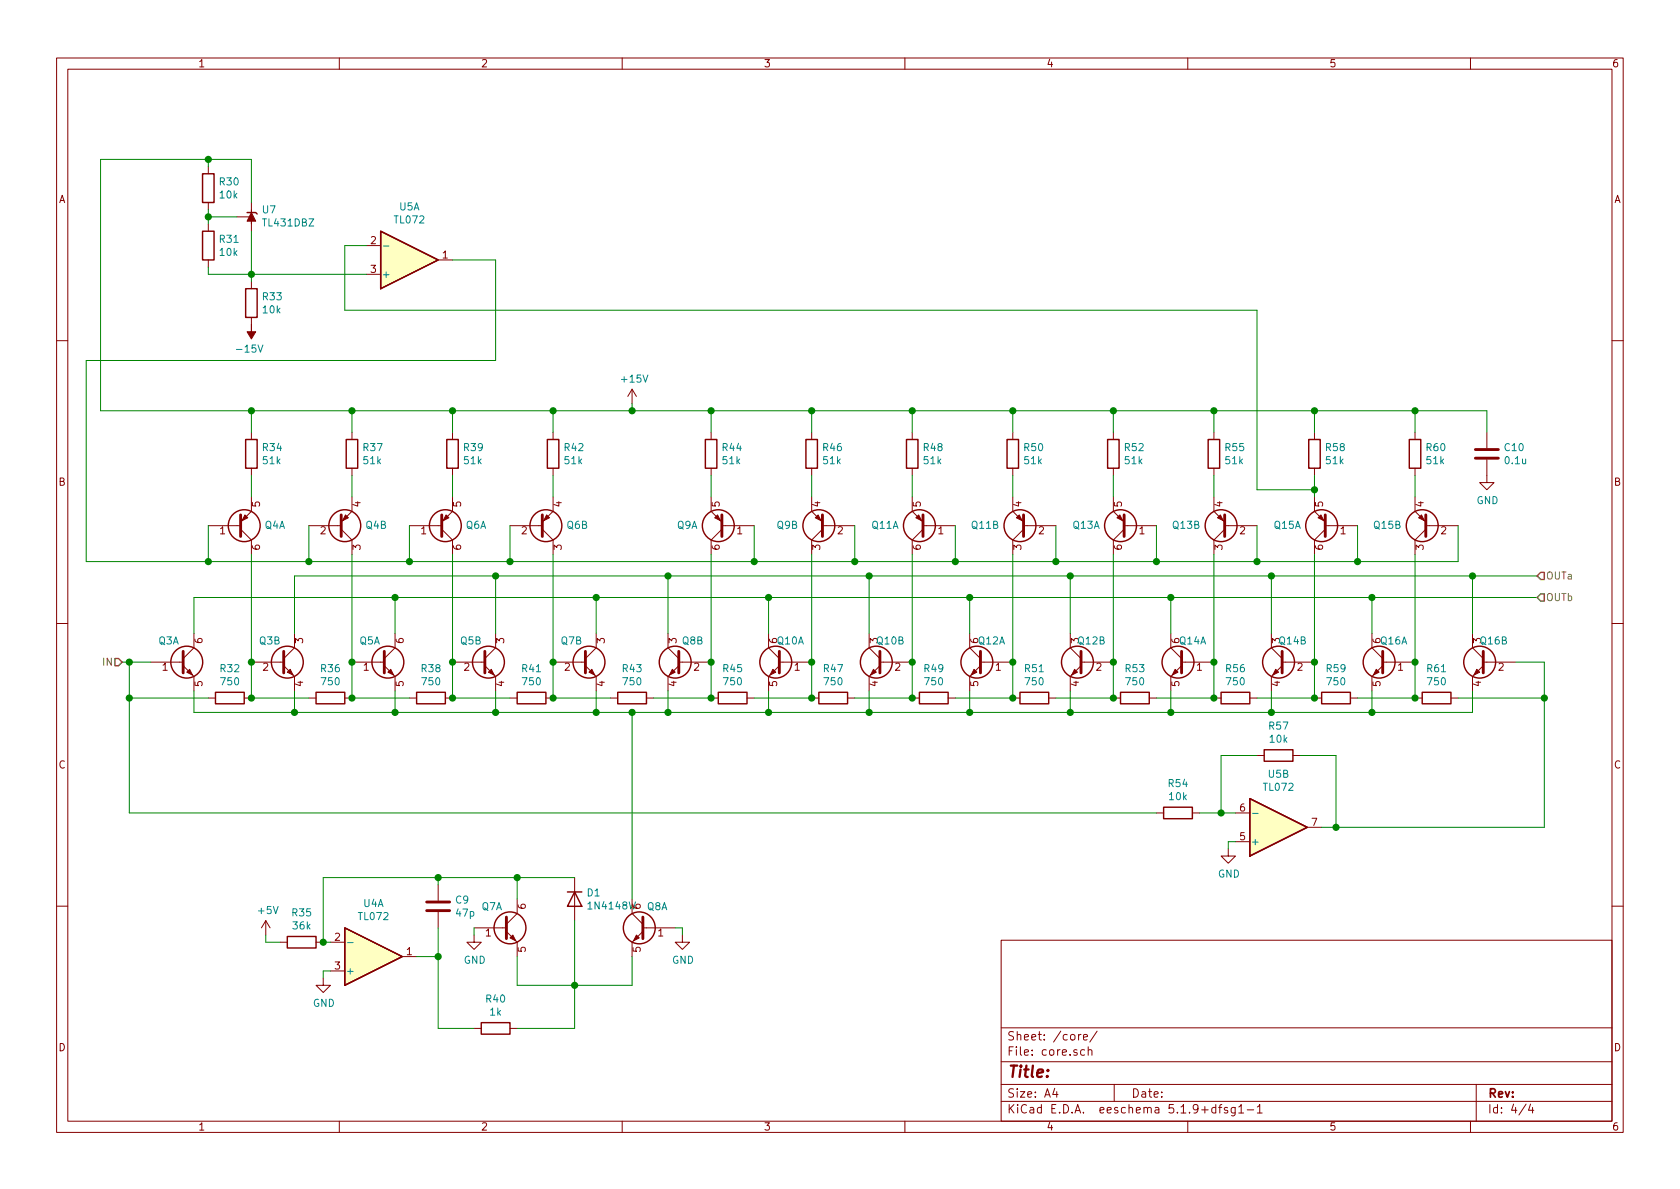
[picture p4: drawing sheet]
<svg xmlns="http://www.w3.org/2000/svg" width="297mm" height="210mm" viewBox="0 0 297 210" stroke-linecap="round" stroke-linejoin="round" font-family="sans-serif">
<g fill="none" stroke="#840000" stroke-width=".18">
<path d="M10 10.3h277v189.9h-277zM12 12.2h273v186.1h-273zM60 10.3v1.9M110 10.3v1.9M160 10.3v1.9M210 10.3v1.9M260 10.3v1.9M36.8 29.5v1.2M36.8 35.8v1.3M36.8 39.6v1.3M41.9 38.3h2.5M44.4 37.1v2.5"/>
<path d="M44.4 35.8v5.1M36.8 46v1.2M44.4 49.8v1.2M44.4 56.1v1.3M64.8 43.4h2.5M64.8 48.5h2.5M77.5 46h2.5M10 60.2h2M44.4 76.4v1.3M62.2 76.4v1.3M80 76.4v1.3M97.8 76.4v1.3"/>
<path d="M111.8 68.8l-.8 1.3M111.8 68.8v2.6M111.8 68.8l.7 1.3M125.7 76.4v1.3M143.5 76.4v1.3M161.3 76.4v1.3M179.1 76.4v1.3M196.8 76.4v1.3M214.6 76.4v1.3M232.4 76.4v1.3M250.2 76.4v1.3M262.9 76.4v2.8"/>
<path d="M285 60.2h2M36.8 93h5.7M42.5 93.6l1.9 1.9v2.5M44.4 87.9v2.5l-1.9 1.9M44.4 82.8v1.3M54.6 93h5.7M60.3 93.6l1.9 1.9v2.5M62.2 87.9v2.5l-1.9 1.9M62.2 82.8v1.3M72.4 93h5.7M78.1 93.6l1.9 1.9v2.5M80 87.9v2.5l-1.9 1.9"/>
<path d="M80 82.8v1.3M90.2 93h5.7M95.9 93.6l1.9 1.9v2.5M97.8 87.9v2.5l-1.9 1.9M97.8 82.8v1.3M125.7 87.9v2.5l1.9 1.9M125.7 82.8v1.3M127.6 93h5.7M127.6 93.6l-1.9 1.9v2.5M143.5 87.9v2.5l1.9 1.9M143.5 82.8v1.3M145.4 93h5.7"/>
<path d="M145.4 93.6l-1.9 1.9v2.5M161.3 87.9v2.5l1.9 1.9M161.3 82.8v1.3M163.2 93h5.7M163.2 93.6l-1.9 1.9v2.5M179.1 87.9v2.5l1.9 1.9M179.1 82.8v1.3M181 93h5.7M181 93.6l-1.9 1.9v2.5M196.8 87.9v2.5l2 1.9M196.8 82.8v1.3M198.8 93h5.7"/>
<path d="M198.8 93.6l-2 1.9v2.5M214.6 87.9v2.5l1.9 1.9M214.6 82.8v1.3M216.5 93h5.7M216.5 93.6l-1.9 1.9v2.5M232.4 87.9v2.5l1.9 1.9M232.4 82.8v1.3M234.3 93h5.7M234.3 93.6l-1.9 1.9v2.5M250.2 87.9v2.5l1.9 1.9M250.2 82.8v1.3M252.1 93h5.7"/>
<path d="M252.1 93.6l-1.9 1.9v2.5M262.9 81.3v4h1.3l-1.3 1.3-1.3-1.3h1.3M10 110.3h2M26.7 117.1h5.7M32.4 117.7l1.9 1.9v2.6M34.3 112v2.5l-1.9 2M44.4 117.1h5.8M50.2 117.7l1.9 1.9v2.6M52.1 112v2.5l-1.9 2M62.2 117.1h5.7M67.9 117.7l1.9 1.9v2.6M69.8 112v2.5l-1.9 2"/>
<path d="M80 117.1h5.7M85.7 117.7l1.9 1.9v2.6M87.6 112v2.5l-1.9 2M97.8 117.1h5.7M103.5 117.7l1.9 1.9v2.6M105.4 112v2.5l-1.9 2M118.1 112v2.5l1.9 2M120 117.7l-1.9 1.9v2.6M120 117.1h5.7M135.9 112v2.5l1.9 2M137.8 117.7l-1.9 1.9v2.6M137.8 117.1h5.7"/>
<path d="M153.7 112v2.5l1.9 2M155.6 117.7l-1.9 1.9v2.6M155.6 117.1h5.7M171.4 112v2.5l2 2M173.4 117.7l-2 1.9v2.6M173.4 117.1h5.7M189.2 112v2.5l1.9 2M191.1 117.7l-1.9 1.9v2.6M191.1 117.1h5.7M207 112v2.5l1.9 2M208.9 117.7l-1.9 1.9v2.6M208.9 117.1h5.7"/>
<path d="M224.8 112v2.5l1.9 2M226.7 117.7l-1.9 1.9v2.6M226.7 117.1h5.7M242.6 112v2.5l1.9 2M244.5 117.7l-1.9 1.9v2.6M244.5 117.1h5.7M260.3 112v2.5l2 2M262.3 117.7l-2 1.9v2.6M262.3 117.1h5.7M285 110.3h2M36.8 123.4h1.3M43.2 123.4h1.2"/>
<path d="M54.6 123.4h1.3M61 123.4h1.2M72.4 123.4h1.3M78.7 123.4h1.3M90.2 123.4h1.2M96.5 123.4h1.3M107.9 123.4h1.3M114.3 123.4h1.3M125.7 123.4h1.3M132.1 123.4h1.2M143.5 123.4h1.3M149.9 123.4h1.2"/>
<path d="M161.3 123.4h1.3M167.6 123.4h1.3M179.1 123.4h1.2M185.4 123.4h1.3M196.8 123.4h1.3M203.2 123.4h1.3M214.6 123.4h1.3M221 123.4h1.2M222.2 133.6h1.3M228.6 133.6h1.3M232.4 123.4h1.3M238.8 123.4h1.2"/>
<path d="M250.2 123.4h1.3M256.5 123.4h1.3M77.5 156.5v2.8M91.4 159v2.5l-1.9 1.9M101.6 155.2v7.6M111.8 159v2.5l1.9 1.9M204.5 143.8h1.2M210.8 143.8h1.3M217.2 150.1v1.3h1.2l-1.2 1.2-1.3-1.2h1.3M218.4 148.8h2.6M218.4 143.8h2.6M231.1 146.3h2.6"/>
<path d="M10 160.2h2M47 162.8l-.8 1.3M47 162.8v2.5M47 162.8l.8 1.3M49.5 166.6h1.3M55.9 166.6h1.2M57.1 173v1.2h1.3l-1.3 1.3-1.2-1.3h1.2M58.4 166.6h2.6M58.4 171.7h2.6M71.1 169.2h2.6M77.5 161.3v2.8M83.8 165.3v1.3h1.3l-1.3 1.3-1.3-1.3h1.3"/>
<path d="M83.8 164.1h5.7M89.5 164.7l1.9 1.9v2.6M113.7 164.7l-1.9 1.9v2.6M113.7 164.1h5.7M120.6 165.3v1.3h1.3l-1.3 1.3-1.2-1.3h1.2M177 166.3h108v32h-108zM285 160.2h2M60 198.3v1.9M83.8 181.9h1.3M90.2 181.9h1.2M110 198.3v1.9M160 198.3v1.9"/>
<path d="M177 194.8h108M177 191.8h108M177 187.8h108M177 181.8h108M186.5 192.5l-.4 1h1M186.8 193v1M190.7 182.9v1M191.1 182.9l-.3 .1-.1 .2M191.6 183.4l.7-.1-.1-.3-.4-.1-.2 .2v.7h.6M191.8 185.7l-.5-.1-.2 .3 .1 .6h.6M192.4 185.7h.1a.37 .37 0 0 1 .6 .1v.8M192.4 185.1v1.5"/>
<path d="M194 182.3l-1.3 2M197 191.8v3M210 198.3v1.9M215 195.9l-.5-.1-.3 .3 .1 .6 .2 .1 .5-.1M215 195.3v1.5M215.5 195.8h.5M216 195.3l-.3 .2v1.3M217 195.9l-.3-.1-.2 .2v.3l.5 .1v.3h-.5M218.4 195.8v1.2l-.3 .3h-.3M218.4 195.9l-.4-.1-.3 .3 .1 .6h.6M219 195.8l.5-.5v1.5M219 196.8h.9"/>
<path d="M220.5 196.3h1.2M222.3 195.8l.4-.5v1.5M222.3 196.8h.9M260 198.3v1.9M261 191.8v6.5M269.8 195.2l-1.2 2M270.6 195.2l-.3 1.1h.9M271 195.8v1"/>
</g>
<g fill="none" stroke="#840000" stroke-width=".25">
<path d="M35.8 30.7h2v5.1h-2zM43.7 37.6h1.5l.3 .2M35.8 40.9h2v5.1h-2zM43.4 51h2.1v5.1h-2.1zM67.3 40.9l10.2 5.1-10.2 5zM43.4 77.7h2.1v5.1h-2.1zM61.2 77.7h2v5.1h-2zM79 77.7h2v5.1h-2zM96.8 77.7h2v5.1h-2zM124.7 77.7h2v5.1h-2zM142.5 77.7h2v5.1h-2zM160.3 77.7h2v5.1h-2z"/>
<path d="M178.1 77.7h2v5.1h-2zM195.8 77.7h2.1v5.1h-2.1zM213.6 77.7h2v5.1h-2zM231.4 77.7h2v5.1h-2zM249.2 77.7h2v5.1h-2zM38.1 122.4h5.1v2.1h-5.1zM55.9 122.4h5.1v2.1h-5.1zM73.7 122.4h5v2.1h-5zM91.4 122.4h5.1v2.1h-5.1zM109.2 122.4h5.1v2.1h-5.1zM127 122.4h5.1v2.1h-5.1zM144.8 122.4h5.1v2.1h-5.1z"/>
<path d="M162.6 122.4h5v2.1h-5zM180.3 122.4h5.1v2.1h-5.1zM198.1 122.4h5.1v2.1h-5.1zM215.9 122.4h5.1v2.1h-5.1zM223.5 132.6h5.1v2h-5.1zM233.7 122.4h5.1v2.1h-5.1zM251.5 122.4h5v2.1h-5zM100.3 157.7h2.6M101.6 157.7l1.3 2.6h-2.6zM205.7 142.7h5.1v2.1h-5.1zM221 141.2l10.1 5.1-10.1 5.1zM50.8 165.6h5.1v2h-5.1z"/>
<path d="M61 164.1l10.1 5.1-10.1 5zM85.1 180.8h5.1v2.1h-5.1z"/>
<circle cx="43.2" cy="93" r="2.82"/>
<circle cx="61" cy="93" r="2.82"/>
<circle cx="78.7" cy="93" r="2.82"/>
<circle cx="96.5" cy="93" r="2.82"/>
<circle cx="127" cy="93" r="2.82"/>
<circle cx="144.8" cy="93" r="2.82"/>
<circle cx="162.6" cy="93" r="2.82"/>
<circle cx="180.3" cy="93" r="2.82"/>
<circle cx="198.1" cy="93" r="2.82"/>
<circle cx="215.9" cy="93" r="2.82"/>
<circle cx="233.7" cy="93" r="2.82"/>
<circle cx="251.5" cy="93" r="2.82"/>
<circle cx="33" cy="117.1" r="2.82"/>
<circle cx="50.8" cy="117.1" r="2.82"/>
<circle cx="68.6" cy="117.1" r="2.82"/>
<circle cx="86.4" cy="117.1" r="2.82"/>
<circle cx="104.1" cy="117.1" r="2.82"/>
<circle cx="119.4" cy="117.1" r="2.82"/>
<circle cx="137.2" cy="117.1" r="2.82"/>
<circle cx="154.9" cy="117.1" r="2.82"/>
<circle cx="172.7" cy="117.1" r="2.82"/>
<circle cx="190.5" cy="117.1" r="2.82"/>
<circle cx="208.3" cy="117.1" r="2.82"/>
<circle cx="226.1" cy="117.1" r="2.82"/>
<circle cx="243.8" cy="117.1" r="2.82"/>
<circle cx="261.6" cy="117.1" r="2.82"/>
<circle cx="90.2" cy="164.1" r="2.82"/>
<circle cx="113" cy="164.1" r="2.82"/>
</g>
<g fill="#840000" stroke="#840000" stroke-width=".51">
<path d="M127.6 91.1v3.8z"/>
<path d="M42.5 91.1v3.8z"/>
<path d="M78.1 91.1v3.8z"/>
<path d="M60.3 91.1v3.8z"/>
<path d="M95.9 91.1v3.8z"/>
<path d="M163.2 91.1v3.8z"/>
<path d="M198.8 91.1v3.8z"/>
<path d="M234.3 91.1v3.8z"/>
<path d="M145.4 91.1v3.8z"/>
<path d="M181 91.1v3.8z"/>
<path d="M216.5 91.1v3.8z"/>
<path d="M252.1 91.1v3.8z"/>
</g>
<g fill="#840000" stroke="#840000" stroke-width=".18">
<path d="M126.4 91.6l.5-.5 .5 1z"/>
<path d="M136.7 118.4l.5 .5-1.1 .5z"/>
<path d="M172.2 118.4l.5 .5-1 .5z"/>
<path d="M207.8 118.4l.5 .5-1 .5z"/>
<path d="M243.3 118.4l.5 .5-1 .5z"/>
<path d="M43.3 91.1l.5 .5-1 .5z"/>
<path d="M44.4 57.4v1.3h.8l-.8 1.2-.7-1.2h.7z"/>
<path d="M78.9 91.1l.5 .5-1 .5z"/>
<path d="M61.1 91.1l.5 .5-1 .5z"/>
<path d="M96.6 91.1l.6 .5-1.1 .5z"/>
<path d="M261.1 118.4l.5 .5-1 .5z"/>
<path d="M161.9 91.6l.5-.5 .5 1z"/>
<path d="M197.5 91.6l.5-.5 .5 1z"/>
<path d="M233 91.6l.6-.5 .5 1z"/>
<path d="M144.1 91.6l.6-.5 .5 1z"/>
<path d="M179.7 91.6l.5-.5 .5 1z"/>
<path d="M215.3 91.6l.5-.5 .5 1z"/>
<path d="M251.3 91.1l.5 1-1-.5z"/>
<path d="M44.4 37.6l.8 1.5h-1.5z"/>
<path d="M68.6 118.9l.5-.5 .5 1z"/>
<path d="M90.2 165.9l.5-.6 .5 1.1z"/>
<path d="M33 118.9l.5-.5 .5 1z"/>
<path d="M50.8 118.9l.5-.5 .5 1z"/>
<path d="M86.4 118.9l.5-.5 .5 1z"/>
<path d="M104.1 118.9l.5-.5 .6 1z"/>
<path d="M112.5 165.3l.5 .6-1 .5z"/>
<path d="M118.9 118.4l.5 .5-1 .5z"/>
<path d="M154.4 118.4l.5 .5-1 .5z"/>
<path d="M190 118.4l.5 .5-1 .5z"/>
<path d="M225.6 118.4l.5 .5-1.1 .5z"/>
</g>
<g fill="none" stroke="#840000" stroke-width=".51">
<path d="M260.9 79.5h4M260.9 81h4M32.4 115.2v3.8M50.2 115.2v3.8M67.9 115.2v3.8M85.7 115.2v3.8M103.5 115.2v3.8M120 115.2v3.8M137.8 115.2v3.8M155.6 115.2v3.8M173.4 115.2v3.8M191.1 115.2v3.8"/>
<path d="M208.9 115.2v3.8M226.7 115.2v3.8M244.5 115.2v3.8M262.3 115.2v3.8M75.4 159.5h4.1M75.4 161h4.1M89.5 162.2v3.8M113.7 162.2v3.8"/>
</g>
<g fill="#ffffc2" stroke="#ffffc2" stroke-width=".18">
<path d="M67.3 40.9l10.2 5.1-10.2 5z"/>
<path d="M221 141.2l10.1 5.1-10.1 5.1z"/>
<path d="M61 164.1l10.1 5.1-10.1 5z"/>
</g>
<path d="M67.8 43.5h1M221.5 143.8h1M61.4 166.7h1" fill="none" stroke="#008484" stroke-width=".18"/>
<g fill="none" stroke="#008400" stroke-width=".18">
<path d="M36.8 28.2v1.3M36.8 37.1v2.5M36.8 38.3h5.1M44.4 35.8v-7.6h-26.6v44.4h245.1v3.8M36.8 47.2v1.3h28M44.4 40.9v8.9M64.8 43.4h-3.8v11.5h161.2v31.7h10.2M80 46h7.6v17.7h-72.4v35.6h242.6v-6.3M44.4 72.6v3.8M62.2 72.6v3.8M80 72.6v3.8M97.8 72.6v3.8"/>
<path d="M111.8 71.4v1.2M125.7 72.6v3.8M143.5 72.6v3.8M161.3 72.6v3.8M179.1 72.6v3.8M196.8 72.6v3.8M214.6 72.6v3.8M232.4 72.6v3.8M250.2 72.6v3.8M36.8 93v6.3M44.4 98v25.4h10.2M44.4 84.1v3.8"/>
<path d="M54.6 93v6.3M62.2 98v25.4h10.2M62.2 84.1v3.8M72.4 93v6.3M80 98v25.4h10.2M80 84.1v3.8M90.2 93v6.3M97.8 98v25.4h10.1M97.8 84.1v3.8M125.7 98v25.4h-10.1M125.7 84.1v3.8M133.3 93v6.3"/>
<path d="M143.5 98v25.4h-10.2M143.5 84.1v3.8M151.1 93v6.3M161.3 98v25.4h-10.2M161.3 84.1v3.8M168.9 93v6.3M179.1 98v25.4h-10.2M179.1 84.1v3.8M186.7 93v6.3M196.8 98v25.4h-10.1M196.8 84.1v3.8M204.5 93v6.3"/>
<path d="M214.6 98v25.4h-10.1M214.6 84.1v3.8M222.2 93v6.3M232.4 98v25.4h-10.2M232.4 84.1v3.8M240 93v6.3M250.2 98v25.4h-10.2M250.2 84.1v3.8M21.6 117.1h5.1M22.9 117.1v26.7h181.6M69.8 105.7v6.3M87.6 101.8v10.2"/>
<path d="M105.4 105.7v6.3M118.1 101.8v10.2M135.9 105.7v6.3M153.7 101.8v10.2M171.4 105.7v6.3M189.2 101.8v10.2M207 105.7v6.3M224.8 101.8v10.2M242.6 105.7v6.3M260.3 101.8v10.2M268 117.1h5v29.2h-39.3M271.8 105.7h-237.5v6.3"/>
<path d="M271.8 101.8h-219.7v10.2M22.9 123.4h13.9M34.3 122.2v3.8h226v-3.8M52.1 122.2v3.8M69.8 122.2v3.8M87.6 122.2v3.8M105.4 122.2v3.8M111.8 126v33M118.1 122.2v3.8M135.9 122.2v3.8M153.7 122.2v3.8M171.4 122.2v3.8"/>
<path d="M189.2 122.2v3.8M207 122.2v3.8M222.2 133.6h-6.3v10.2M224.8 122.2v3.8M229.9 133.6h6.3v12.7M242.6 122.2v3.8M257.8 123.4h15.2M77.5 155.2v1.3M91.4 155.2v3.8M101.6 155.2h-44.5v11.4h1.3M212.1 143.8h6.3M218.4 148.8h-1.2v1.3"/>
<path d="M47 165.3v1.3h2.5M58.4 171.7h-1.3v1.3M73.7 169.2h3.8M77.5 164.1v17.8h6.3M83.8 164.1v1.2M91.4 169.2v5h20.4v-5M101.6 162.8v19.1h-10.2M119.4 164.1h1.2v1.2"/>
</g>
<path d="M20.3 116.5h.7l.6 .6-.6 .6h-.7zM272.4 101.2h.6v1.3h-.6l-.6-.7zM272.4 105h.6v1.3h-.6l-.6-.6z" fill="none" stroke="#848400" stroke-width=".25"/>
<g fill="#008400" stroke="#008400" stroke-width=".25">
<circle cx="250.2" cy="117.1" r=".51"/>
<circle cx="36.8" cy="38.3" r=".51"/>
<circle cx="62.2" cy="123.4" r=".51"/>
<circle cx="57.2" cy="166.6" r=".51"/>
<circle cx="44.5" cy="123.4" r=".51"/>
<circle cx="179.1" cy="123.4" r=".51"/>
<circle cx="111.8" cy="72.6" r=".51"/>
<circle cx="161.3" cy="123.4" r=".51"/>
<circle cx="80" cy="123.4" r=".51"/>
<circle cx="232.4" cy="123.4" r=".51"/>
<circle cx="236.2" cy="146.3" r=".51"/>
<circle cx="44.5" cy="48.5" r=".51"/>
<circle cx="196.9" cy="123.4" r=".51"/>
<circle cx="215.9" cy="143.8" r=".51"/>
<circle cx="97.8" cy="123.4" r=".51"/>
<circle cx="214.6" cy="123.4" r=".51"/>
<circle cx="143.5" cy="123.4" r=".51"/>
<circle cx="250.2" cy="123.4" r=".51"/>
<circle cx="125.7" cy="123.4" r=".51"/>
<circle cx="69.9" cy="126" r=".51"/>
<circle cx="118.1" cy="101.8" r=".51"/>
<circle cx="222.3" cy="99.3" r=".51"/>
<circle cx="240" cy="99.3" r=".51"/>
<circle cx="242.6" cy="105.7" r=".51"/>
<circle cx="22.9" cy="123.4" r=".51"/>
<circle cx="207" cy="105.7" r=".51"/>
<circle cx="52.1" cy="126" r=".51"/>
<circle cx="171.5" cy="105.7" r=".51"/>
<circle cx="204.5" cy="99.3" r=".51"/>
<circle cx="135.9" cy="105.7" r=".51"/>
<circle cx="87.6" cy="126" r=".51"/>
<circle cx="105.4" cy="105.7" r=".51"/>
<circle cx="111.8" cy="126" r=".51"/>
<circle cx="69.9" cy="105.7" r=".51"/>
<circle cx="105.4" cy="126" r=".51"/>
<circle cx="118.1" cy="126" r=".51"/>
<circle cx="260.3" cy="101.8" r=".51"/>
<circle cx="232.4" cy="86.6" r=".51"/>
<circle cx="22.9" cy="117.1" r=".51"/>
<circle cx="77.5" cy="155.2" r=".51"/>
<circle cx="36.8" cy="99.3" r=".51"/>
<circle cx="54.6" cy="99.3" r=".51"/>
<circle cx="87.6" cy="101.8" r=".51"/>
<circle cx="72.4" cy="99.3" r=".51"/>
<circle cx="90.2" cy="99.3" r=".51"/>
<circle cx="135.9" cy="126" r=".51"/>
<circle cx="133.4" cy="99.3" r=".51"/>
<circle cx="224.8" cy="101.8" r=".51"/>
<circle cx="151.1" cy="99.3" r=".51"/>
<circle cx="168.9" cy="99.3" r=".51"/>
<circle cx="189.2" cy="101.8" r=".51"/>
<circle cx="186.7" cy="99.3" r=".51"/>
<circle cx="153.7" cy="101.8" r=".51"/>
<circle cx="196.9" cy="117.1" r=".51"/>
<circle cx="196.9" cy="72.6" r=".51"/>
<circle cx="179.1" cy="72.6" r=".51"/>
<circle cx="161.3" cy="72.6" r=".51"/>
<circle cx="143.5" cy="72.6" r=".51"/>
<circle cx="125.7" cy="117.1" r=".51"/>
<circle cx="125.7" cy="72.6" r=".51"/>
<circle cx="161.3" cy="117.1" r=".51"/>
<circle cx="97.8" cy="72.6" r=".51"/>
<circle cx="214.6" cy="72.6" r=".51"/>
<circle cx="80" cy="72.6" r=".51"/>
<circle cx="232.4" cy="117.1" r=".51"/>
<circle cx="62.2" cy="72.6" r=".51"/>
<circle cx="143.5" cy="117.1" r=".51"/>
<circle cx="44.5" cy="72.6" r=".51"/>
<circle cx="36.8" cy="28.2" r=".51"/>
<circle cx="179.1" cy="117.1" r=".51"/>
<circle cx="101.6" cy="174.2" r=".51"/>
<circle cx="153.7" cy="126" r=".51"/>
<circle cx="171.5" cy="126" r=".51"/>
<circle cx="77.5" cy="169.2" r=".51"/>
<circle cx="189.2" cy="126" r=".51"/>
<circle cx="91.4" cy="155.2" r=".51"/>
<circle cx="207" cy="126" r=".51"/>
<circle cx="224.8" cy="126" r=".51"/>
<circle cx="242.6" cy="126" r=".51"/>
<circle cx="214.6" cy="117.1" r=".51"/>
<circle cx="273" cy="123.4" r=".51"/>
<circle cx="44.5" cy="117.1" r=".51"/>
<circle cx="62.2" cy="117.1" r=".51"/>
<circle cx="232.4" cy="72.6" r=".51"/>
<circle cx="80" cy="117.1" r=".51"/>
<circle cx="250.2" cy="72.6" r=".51"/>
<circle cx="97.8" cy="117.1" r=".51"/>
</g>
<text font-size="2.8" fill="#840000" x="178" y="190.5">Title:</text>
<g font-size="2.1" fill="#840000">
<text x="178" y="184">Sheet: /core/</text>
<text x="178" y="186.7">File: core.sch</text>
<text x="178" y="196.9">KiCad E.D.A. eeschema 5.1.9+dfsg1-1</text>
<text x="178" y="194.1">Size: A4</text>
<text x="200" y="194.1">Date:</text>
<text x="263" y="194.1">Rev:</text>
<text x="263" y="196.9">Id: 4/4</text>
</g>
<g font-size="1.8" fill="#840000">
<text x="35" y="11.9">1</text>
<text x="85" y="11.9">2</text>
<text x="135" y="11.9">3</text>
<text x="185" y="11.9">4</text>
<text x="235" y="11.9">5</text>
<text x="285" y="11.9">6</text>
<text x="10.4" y="35.9">A</text>
<text x="285.4" y="35.9">A</text>
<text x="65.6" y="43.2">2</text>
<text x="78.3" y="45.7">1</text>
<text x="65.6" y="48.3">3</text>
<text x="10.4" y="85.9">B</text>
<text x="46" y="89.6" transform="rotate(-90 46 89.6)">5</text>
<text x="63.8" y="89.6" transform="rotate(-90 63.8 89.6)">4</text>
<text x="81.5" y="89.6" transform="rotate(-90 81.5 89.6)">5</text>
<text x="99.3" y="89.6" transform="rotate(-90 99.3 89.6)">4</text>
<text x="127.3" y="89.6" transform="rotate(-90 127.3 89.6)">5</text>
<text x="145" y="89.6" transform="rotate(-90 145 89.6)">4</text>
<text x="162.8" y="89.6" transform="rotate(-90 162.8 89.6)">5</text>
<text x="180.6" y="89.6" transform="rotate(-90 180.6 89.6)">4</text>
<text x="198.4" y="89.6" transform="rotate(-90 198.4 89.6)">5</text>
<text x="216.2" y="89.6" transform="rotate(-90 216.2 89.6)">4</text>
<text x="233.9" y="89.6" transform="rotate(-90 233.9 89.6)">5</text>
<text x="251.7" y="89.6" transform="rotate(-90 251.7 89.6)">4</text>
<text x="285.4" y="85.9">B</text>
<text x="38.9" y="94.5">1</text>
<text x="56.7" y="94.5">2</text>
<text x="74.4" y="94.5">1</text>
<text x="92.2" y="94.5">2</text>
<text x="130.3" y="94.5">1</text>
<text x="148.1" y="94.5">2</text>
<text x="165.9" y="94.5">1</text>
<text x="183.7" y="94.5">2</text>
<text x="201.4" y="94.5">1</text>
<text x="219.2" y="94.5">2</text>
<text x="237" y="94.5">1</text>
<text x="254.8" y="94.5">2</text>
<text x="46" y="97.3" transform="rotate(-90 46 97.3)">6</text>
<text x="63.8" y="97.3" transform="rotate(-90 63.8 97.3)">3</text>
<text x="81.5" y="97.3" transform="rotate(-90 81.5 97.3)">6</text>
<text x="99.3" y="97.3" transform="rotate(-90 99.3 97.3)">3</text>
<text x="127.3" y="97.3" transform="rotate(-90 127.3 97.3)">6</text>
<text x="145" y="97.3" transform="rotate(-90 145 97.3)">3</text>
<text x="162.8" y="97.3" transform="rotate(-90 162.8 97.3)">6</text>
<text x="180.6" y="97.3" transform="rotate(-90 180.6 97.3)">3</text>
<text x="198.4" y="97.3" transform="rotate(-90 198.4 97.3)">6</text>
<text x="216.2" y="97.3" transform="rotate(-90 216.2 97.3)">3</text>
<text x="233.9" y="97.3" transform="rotate(-90 233.9 97.3)">6</text>
<text x="251.7" y="97.3" transform="rotate(-90 251.7 97.3)">3</text>
<text x="35.8" y="113.8" transform="rotate(-90 35.8 113.8)">6</text>
<text x="53.6" y="113.8" transform="rotate(-90 53.6 113.8)">3</text>
<text x="71.4" y="113.8" transform="rotate(-90 71.4 113.8)">6</text>
<text x="89.2" y="113.8" transform="rotate(-90 89.2 113.8)">3</text>
<text x="106.9" y="113.8" transform="rotate(-90 106.9 113.8)">3</text>
<text x="119.6" y="113.8" transform="rotate(-90 119.6 113.8)">3</text>
<text x="137.4" y="113.8" transform="rotate(-90 137.4 113.8)">6</text>
<text x="155.2" y="113.8" transform="rotate(-90 155.2 113.8)">3</text>
<text x="173" y="113.8" transform="rotate(-90 173 113.8)">6</text>
<text x="190.8" y="113.8" transform="rotate(-90 190.8 113.8)">3</text>
<text x="208.5" y="113.8" transform="rotate(-90 208.5 113.8)">6</text>
<text x="226.3" y="113.8" transform="rotate(-90 226.3 113.8)">3</text>
<text x="244.1" y="113.8" transform="rotate(-90 244.1 113.8)">6</text>
<text x="261.9" y="113.8" transform="rotate(-90 261.9 113.8)">3</text>
<text x="28.7" y="118.6">1</text>
<text x="46.5" y="118.6">2</text>
<text x="64.3" y="118.6">1</text>
<text x="82.1" y="118.6">2</text>
<text x="99.8" y="118.6">2</text>
<text x="122.7" y="118.6">2</text>
<text x="140.5" y="118.6">1</text>
<text x="158.3" y="118.6">2</text>
<text x="176" y="118.6">1</text>
<text x="193.8" y="118.6">2</text>
<text x="211.6" y="118.6">1</text>
<text x="229.4" y="118.6">2</text>
<text x="247.2" y="118.6">1</text>
<text x="264.9" y="118.6">2</text>
<text x="35.8" y="121.4" transform="rotate(-90 35.8 121.4)">5</text>
<text x="53.6" y="121.4" transform="rotate(-90 53.6 121.4)">4</text>
<text x="71.4" y="121.4" transform="rotate(-90 71.4 121.4)">5</text>
<text x="89.2" y="121.4" transform="rotate(-90 89.2 121.4)">4</text>
<text x="106.9" y="121.4" transform="rotate(-90 106.9 121.4)">4</text>
<text x="119.6" y="121.4" transform="rotate(-90 119.6 121.4)">4</text>
<text x="137.4" y="121.4" transform="rotate(-90 137.4 121.4)">5</text>
<text x="155.2" y="121.4" transform="rotate(-90 155.2 121.4)">4</text>
<text x="173" y="121.4" transform="rotate(-90 173 121.4)">5</text>
<text x="190.8" y="121.4" transform="rotate(-90 190.8 121.4)">4</text>
<text x="208.5" y="121.4" transform="rotate(-90 208.5 121.4)">5</text>
<text x="226.3" y="121.4" transform="rotate(-90 226.3 121.4)">4</text>
<text x="244.1" y="121.4" transform="rotate(-90 244.1 121.4)">5</text>
<text x="261.9" y="121.4" transform="rotate(-90 261.9 121.4)">4</text>
<text x="10.4" y="135.9">C</text>
<text x="285.4" y="135.9">C</text>
<text x="219.2" y="143.5">6</text>
<text x="219.2" y="148.6">5</text>
<text x="231.9" y="146">7</text>
<text x="93" y="160.8" transform="rotate(-90 93 160.8)">6</text>
<text x="113.3" y="160.8" transform="rotate(-90 113.3 160.8)">6</text>
<text x="59.2" y="166.4">2</text>
<text x="85.9" y="165.6">1</text>
<text x="116.4" y="165.6">1</text>
<text x="59.2" y="171.4">3</text>
<text x="71.9" y="168.9">1</text>
<text x="93" y="168.4" transform="rotate(-90 93 168.4)">5</text>
<text x="113.3" y="168.4" transform="rotate(-90 113.3 168.4)">5</text>
<text x="10.4" y="185.9">D</text>
<text x="285.4" y="185.9">D</text>
<text x="35" y="199.9">1</text>
<text x="85" y="199.9">2</text>
<text x="135" y="199.9">3</text>
<text x="185" y="199.9">4</text>
<text x="235" y="199.9">5</text>
<text x="285" y="199.9">6</text>
</g>
<g font-size="1.8" fill="#008484">
<text x="38.9" y="32.8">R30</text>
<text x="38.9" y="35.1">10k</text>
<text x="46.5" y="37.7">U7</text>
<text x="46.6" y="40.1">TL431DBZ</text>
<text x="69.8" y="39.5">TL072</text>
<text x="70.6" y="37.2">U5A</text>
<text x="38.9" y="42.9">R31</text>
<text x="38.9" y="45.3">10k</text>
<text x="46.5" y="53.1">R33</text>
<text x="67.4" y="49.1">+</text>
<text x="46.6" y="55.4">10k</text>
<text x="42.2" y="62.4">-15V</text>
<text x="110.1" y="67.7">+15V</text>
<text x="46.5" y="79.8">R34</text>
<text x="46.6" y="82.1">51k</text>
<text x="64.3" y="79.8">R37</text>
<text x="64.3" y="82.1">51k</text>
<text x="82.1" y="79.8">R39</text>
<text x="82.1" y="82.1">51k</text>
<text x="99.8" y="79.8">R42</text>
<text x="99.9" y="82.1">51k</text>
<text x="127.8" y="79.8">R44</text>
<text x="127.8" y="82.1">51k</text>
<text x="145.6" y="79.8">R46</text>
<text x="145.6" y="82.1">51k</text>
<text x="163.3" y="79.8">R48</text>
<text x="163.4" y="82.1">51k</text>
<text x="181.1" y="79.8">R50</text>
<text x="181.2" y="82.1">51k</text>
<text x="198.9" y="79.8">R52</text>
<text x="199" y="82.1">51k</text>
<text x="216.7" y="79.8">R55</text>
<text x="216.7" y="82.1">51k</text>
<text x="234.5" y="79.8">R58</text>
<text x="234.5" y="82.1">51k</text>
<text x="252.2" y="79.8">R60</text>
<text x="252.3" y="82.1">51k</text>
<text x="266.1" y="79.8">C10</text>
<text x="266.2" y="82.1">0.1u</text>
<text x="261.1" y="89.1">GND</text>
<text x="46.8" y="93.5">Q4A</text>
<text x="64.7" y="93.5">Q4B</text>
<text x="82.4" y="93.5">Q6A</text>
<text x="100.3" y="93.5">Q6B</text>
<text x="119.7" y="93.5">Q9A</text>
<text x="137.4" y="93.5">Q9B</text>
<text x="154.2" y="93.5">Q11A</text>
<text x="171.9" y="93.5">Q11B</text>
<text x="189.7" y="93.5">Q13A</text>
<text x="207.4" y="93.5">Q13B</text>
<text x="225.3" y="93.5">Q15A</text>
<text x="243" y="93.5">Q15B</text>
<text x="28" y="114">Q3A</text>
<text x="45.9" y="114">Q3B</text>
<text x="63.6" y="114">Q5A</text>
<text x="81.5" y="114">Q5B</text>
<text x="99.2" y="114">Q7B</text>
<text x="120.7" y="114">Q8B</text>
<text x="137.4" y="114">Q10A</text>
<text x="155.1" y="114">Q10B</text>
<text x="173" y="114">Q12A</text>
<text x="190.7" y="114">Q12B</text>
<text x="208.6" y="114">Q14A</text>
<text x="226.2" y="114">Q14B</text>
<text x="244.1" y="114">Q16A</text>
<text x="261.8" y="114">Q16B</text>
<text x="39" y="118.9">R32</text>
<text x="56.8" y="118.9">R36</text>
<text x="74.6" y="118.9">R38</text>
<text x="92.4" y="118.9">R41</text>
<text x="110.1" y="118.9">R43</text>
<text x="127.9" y="118.9">R45</text>
<text x="145.7" y="118.9">R47</text>
<text x="163.5" y="118.9">R49</text>
<text x="181.3" y="118.9">R51</text>
<text x="199" y="118.9">R53</text>
<text x="216.8" y="118.9">R56</text>
<text x="234.6" y="118.9">R59</text>
<text x="252.4" y="118.9">R61</text>
<text x="39.2" y="121.2">750</text>
<text x="56.9" y="121.2">750</text>
<text x="74.7" y="121.2">750</text>
<text x="92.5" y="121.2">750</text>
<text x="110.3" y="121.2">750</text>
<text x="128.1" y="121.2">750</text>
<text x="145.8" y="121.2">750</text>
<text x="163.6" y="121.2">750</text>
<text x="181.4" y="121.2">750</text>
<text x="199.2" y="121.2">750</text>
<text x="217" y="121.2">750</text>
<text x="234.7" y="121.2">750</text>
<text x="252.5" y="121.2">750</text>
<text x="224.4" y="129">R57</text>
<text x="224.6" y="131.3">10k</text>
<text x="224.3" y="137.5">U5B</text>
<text x="206.7" y="139.2">R54</text>
<text x="206.8" y="141.5">10k</text>
<text x="223.5" y="139.8">TL072</text>
<text x="221.1" y="149.5">+</text>
<text x="215.3" y="155.2">GND</text>
<text x="45.8" y="161.6">+5V</text>
<text x="64.3" y="160.4">U4A</text>
<text x="80.6" y="159.8">C9</text>
<text x="85.2" y="161">Q7A</text>
<text x="103.8" y="158.5">D1</text>
<text x="104.2" y="160.8">1N4148W</text>
<text x="114.4" y="161">Q8A</text>
<text x="51.7" y="162">R35</text>
<text x="51.9" y="164.4">36k</text>
<text x="63.5" y="162.7">TL072</text>
<text x="80.7" y="162.1">47p</text>
<text x="61.1" y="172.3">+</text>
<text x="82" y="170.4">GND</text>
<text x="118.8" y="170.4">GND</text>
<text x="55.3" y="178">GND</text>
<text x="86" y="177.3">R40</text>
<text x="86.7" y="179.6">1k</text>
</g>
<g font-size="1.8" fill="#848400">
<text x="273.3" y="102.5">OUTa</text>
<text x="273.3" y="106.3">OUTb</text>
<text x="18.3" y="117.7">IN</text>
</g>
</svg>
